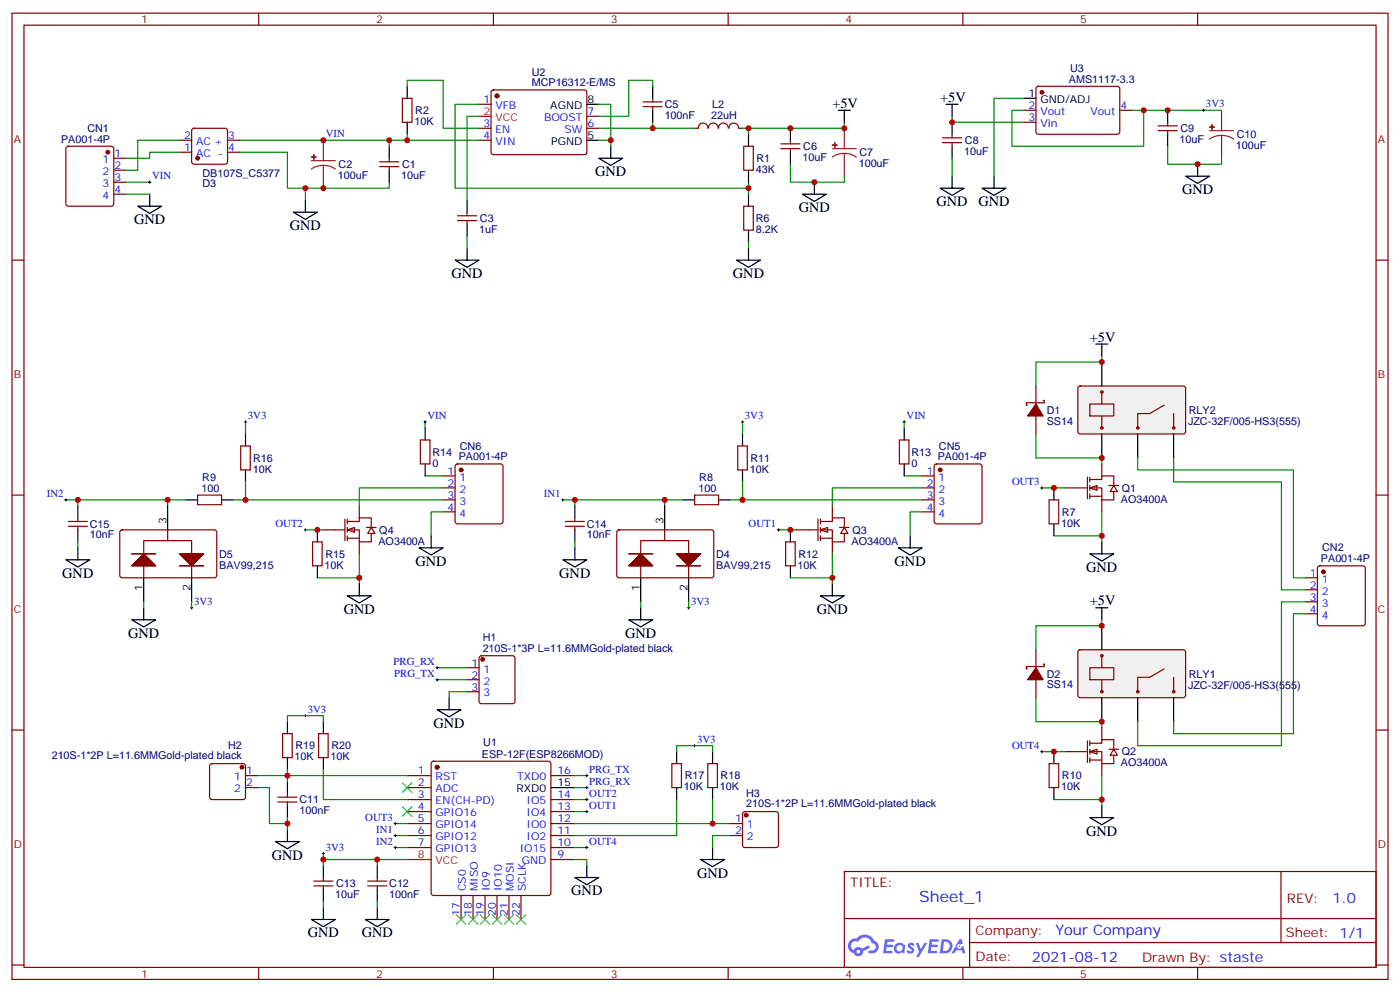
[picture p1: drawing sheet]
<svg xmlns="http://www.w3.org/2000/svg" width="412mm" height="292mm" viewBox="0 0 412 292" stroke-linecap="round" stroke-linejoin="round" font-family="sans-serif">
<g fill="none" stroke="#870000" stroke-width=".35">
<path d="M3.5 3.9h405.4v284.3h-405.4zM7.1 7.4h398.2v277.3h-398.2zM76.2 3.9v3.5M145.3 3.9v3.5M214.5 3.9v3.5M283.6 3.9v3.5M352.8 3.9v3.5M3.5 76.6h3.6M405.3 76.6h3.6M3.5 145.7h3.6M405.3 145.7h3.6M3.5 214.8h3.6"/>
<path d="M405.3 214.8h3.6M248.7 256.5h156.6v28.2h-156.6zM377.3 256.5v20.9M248.7 270.3h156.5M285.6 277.4h119.6M285.6 270.3v14.1M3.5 284h3.6M76.2 284.7v3.5M145.3 284.7v3.5M214.5 284.7v3.5M283.6 284.7v3.5M352.8 284.7v3.5"/>
<path d="M405.3 284h3.6"/>
</g>
<g fill="#5487ff">
<path d="M267.7 277.6a1.22 1.22 0 0 1 1.7 .3l-.4 .6a.47 .47 0 0 0-.3-.4 .47 .47 0 0 0-.5 .2l.1 .2a1.14 1.14 0 0 1 .8 1.8 1.14 1.14 0 0 1-1.9-.1l-.2-.1 .5-.6 .7 .4a.29 .29 0 0 0 .3-.2 .29 .29 0 0 0-.2-.3 1.04 1.04 0 0 1-.6-1.8z"/>
<path d="M260.7 276.4h2.4l.3 .2-.2 .5h-1.8l-.1 .9h1.5l.3 .4-.3 .3h-1.6l-.2 1.1 1.7 .1 .2 .3-.2 .3-2.6 .1z"/>
<path d="M273.8 276.4h2.4l.3 .2-.1 .5h-1.8l-.2 .9h1.6l.3 .4-.4 .3h-1.6l-.1 1.1 1.7 .1 .2 .3-.2 .3h-2.6z"/>
<path d="M282.6 276.4h.7l.3 1.3-.6 .3a.69 .69 0 0 0-1 .2 .69 .69 0 0 0 .4 1 .69 .69 0 0 0 .9-.6l.5-.3 .6 2.2h-.8l-.2-.8h-1.8l-.5 .8h-.8z"/>
<path d="M269.8 277.5h.8l.6 1.8 1.1-1.8h.9l-2.6 4.2h-.8l.9-1.6z"/>
<path d="M277.4 276.4l-.6 4.2h1.3a2.11 2.11 0 0 0 2.5-2.2 2.11 2.11 0 0 0-2.5-2zM278.1 277.1a1.39 1.39 0 0 1 1.7 1.5 1.39 1.39 0 0 1-1.8 1.2h-.3z"/>
<path d="M263.7 278a1.54 1.54 0 0 0-.1 2.2 1.54 1.54 0 0 0 2.2 .1l.6 .3 .3-2.3-.2-.3h-.4a1.49 1.49 0 0 0-2.4 0zM264 279a.94 .94 0 0 1 1.8 0 .94 .94 0 0 1-1.8 0z"/>
<path d="M250.4 276.8a2.18 2.18 0 0 0 1.1 3.7 1.44 1.44 0 0 0 1.6 .9 1.44 1.44 0 0 0 1.2-1.5l2-1-.5-.7-1.9 1a1.47 1.47 0 0 0-2.4 .4 1.39 1.39 0 0 1-.7-1.9 1.39 1.39 0 0 1 2-.5 2.12 2.12 0 0 1 2.2-1.3 2.12 2.12 0 0 1 1.9 1.7 1.14 1.14 0 0 1 1.1 1.4 1.14 1.14 0 0 1-1.7 .7 .43 .43 0 0 0-.5 .4 .43 .43 0 0 0 .4 .5 1.98 1.98 0 0 0 2.5-1.3 1.98 1.98 0 0 0-1.2-2.5 3.1 3.1 0 0 0-5.3-.7l-.9 .1zM252.3 280.1a.55 .55 0 0 1 1.1 0 .55 .55 0 0 1-1.1 0z"/>
<circle cx="282.6" cy="278.5" r=".26"/>
</g>
<circle cx="128.8" cy="225.8" r=".53" fill="#870000" stroke="#870000" stroke-width=".35"/>
<g fill="none" stroke="#870000" stroke-width=".35">
<path d="M204.6 37.7h1.1M205.7 37.7a1.41 1.41 0 0 1 1.4-1.5 1.41 1.41 0 0 1 1.4 1.5M208.7 37.7a1.41 1.41 0 0 1 1.4-1.5 1.41 1.41 0 0 1 1.4 1.5M211.7 37.7a1.41 1.41 0 0 1 1.4-1.5 1.41 1.41 0 0 1 1.4 1.5M214.7 37.7a1.41 1.41 0 0 1 1.4-1.5 1.41 1.41 0 0 1 1.4 1.5M217.7 37.7h1M111.8 47.6h5.7M111.8 49h5.7M114.7 46.6v1M114.7 49v1.1M119.9 228.2h7.1M119.9 231.8h7.1"/>
<path d="M119.9 235.3h7.1M119.9 238.8h7.1M127.2 224.2l.5-.2h33.9l.5 .2 .2 .5v38.1l-.3 .5-.4 .2h-33.9l-.5-.2-.2-.5v-38.1zM162.3 228.2h7M162.3 235.3h7M162.3 238.8h7M119.9 242.4h7.1M119.9 245.9h7.1M119.9 249.4h7.1M162.3 242.4h7M162.3 245.9h7M162.3 249.4h7"/>
<path d="M162.3 252.9h7M135.8 263.5v7.1M139.3 263.5v7.1M142.9 263.5v7.1M146.4 263.5v7.1M149.9 263.5v7.1M153.5 263.5v7.1"/>
</g>
<path d="M119.9 252.9h7.1" fill="none" stroke="#f00" stroke-width=".35"/>
<path d="M114.7 43v3.6M114.7 50.1v3.5M176.4 46.6h7l-3.5 2.1zM179.9 43v3.6M162.3 231.8h7" fill="none" stroke="#000" stroke-width=".35"/>
<path d="M317.7 191.4l.5-.2 30.6 .1 .4 .6v13l-.7 .4h-30.6l-.4-.7v-12.7z" fill="#f0f0f0" stroke="#870000" stroke-width=".35"/>
<g fill="none" stroke="#000" stroke-width=".35">
<path d="M192.3 25.4v3.5M192.3 32.5v3.5M232.8 37.7v3.6M246.9 32.5h3.6M248.7 32.5v3.5M278.7 30.7h3.5M280.5 30.7v3.5M280.5 36v3.5M344 32.5v3.5M344 39.5v3.5M44.1 57.2v3.5M220.5 57.2v3.5"/>
<path d="M232.8 44.8v3.5M236.4 57.2h7l-3.5 2.1zM239.9 53.6v3.6M276.9 55.4h7.1l-3.5 2.1zM280.5 43v3.6M280.5 51.9v3.5M289.3 55.4h7l-3.5 2.1zM292.8 51.9v3.5M349.2 51.9h7.1l-3.5 2.1zM352.8 48.3v3.6M40.6 60.7h7l-3.5 2.1zM134.1 76.6h7l-3.5 2.1z"/>
<path d="M137.6 73v3.6M217 76.6h7l-3.5 2.1zM220.5 67.7v3.6M220.5 73v3.6M322.8 101.2h3.5M324.6 101.2v3.6M72.3 127.7v3.5M72.3 138.3v3.5M125.2 125.9v3.6M125.2 136.5v3.6M218.7 127.7v3.5M218.7 138.3v3.5"/>
<path d="M266.3 125.9v3.6M266.3 136.5v3.6M93.5 155.9v3.6M127 157.7v3.5M232.8 155.9v3.6M268.1 157.7v3.5M310.4 143.6v3.5M310.4 154.2v3.5M324.6 159.5v3.5M93.5 166.5v3.5M102.3 175.3h7.1l-3.6 2.1zM105.8 171.8v3.5"/>
<path d="M123.5 161.2h7l-3.5 2.1zM232.8 166.5v3.5M241.7 175.3h7l-3.5 2.1zM245.2 171.8v3.5M264.6 161.2h7l-3.5 2.1zM321 163h7.1l-3.5 2.1zM322.8 178.9h3.5M324.6 178.9v3.5M324.6 184.1v7.1M84.7 212.4v3.5M95.2 212.4v3.5M128.8 208.8h7l-3.5 2.2z"/>
<path d="M132.3 205.3v3.5M324.6 205.3v7.1M335.1 205.3v7.1M345.7 205.3v7.1M84.7 223v3.5M84.7 230v3.5M84.7 237.1v3.5M95.2 223v3.5M199.3 221.2v3.5M199.3 231.8v3.5M209.9 221.2v3.5M209.9 231.8v3.5"/>
<path d="M310.4 221.2v3.5M310.4 231.8v3.5M324.6 237.1v3.5M81.1 247.6h7.1l-3.5 2.2zM84.7 244.1v3.5M95.2 254.7v3.5M111.1 254.7v3.5M169.3 258.2h7.1l-3.5 2.1zM172.9 254.7v3.5M206.4 252.9h7l-3.5 2.2zM209.9 249.4v3.5M321 240.6h7.1l-3.5 2.1z"/>
<path d="M91.7 270.6h7.1l-3.6 2.1zM95.2 261.8v3.5M95.2 267.1v3.5M107.6 270.6h7.1l-3.6 2.1zM111.1 261.8v3.5M111.1 267.1v3.5"/>
</g>
<g fill="none" stroke="#870000" stroke-width=".35">
<path d="M189.4 30h5.7M189.4 31.4h5.7M192.3 28.9v1.1M192.3 31.4v1.1M280.5 39.5v1.1M341.1 37h5.7M341.1 38.5h5.7M344 36v1M344 38.5v1M19.6 43.2l.5-.2h12.7l.5 .2 .2 .5v16.3l-.2 .5-.5 .2h-12.7l-.5-.3-.2-.4v-16.3zM33.5 46.6h3.5M33.5 50.1h3.5"/>
<path d="M33.5 53.6h3.5M33.5 57.2h3.5M230 42.3h5.7M230 43.7h5.7M232.8 41.3v1M232.8 43.7v1.1M277.6 40.6h5.7M277.6 42h5.7M280.5 42v1M219.1 60.7h2.8v7h-2.8zM70.9 131.2h2.8v7.1h-2.8zM123.8 129.5h2.8v7h-2.8z"/>
<path d="M134.3 136.7l.5-.2h12.7l.5 .2 .2 .5v16.3l-.3 .5-.4 .2h-12.7l-.5-.3-.2-.4v-16.3zM217.3 131.2h2.8v7.1h-2.8zM264.9 129.5h2.9v7h-2.9zM275.4 136.7l.5-.2h12.7l.5 .2 .2 .5v16.3l-.3 .5-.4 .2h-12.7l-.5-.3-.2-.4v-16.3zM92.1 159.5h2.8v7h-2.8zM130.5 140.1h3.6M130.5 143.6h3.6M130.5 147.1h3.6M130.5 150.6h3.6M231.4 159.5h2.8v7h-2.8zM271.6 140.1h3.6M271.6 143.6h3.6"/>
<path d="M271.6 147.1h3.6M271.6 150.6h3.6M309 147.1h2.9v7.1h-2.9zM321 196.5h7.1v3.5h-7.1zM324.6 193v3.5M342.9 196.8l-4.2 2.5h-3.6v4.3M345.7 199.3v4.3M83.3 215.9h2.8v7.1h-2.8zM93.8 215.9h2.9v7.1h-2.9zM324.6 200v3.6M81.8 236h5.7M81.8 234.6h5.7"/>
<path d="M84.7 233.5v1.1M84.7 236v1.1M197.9 224.7h2.8v7.1h-2.8zM208.5 224.7h2.8v7.1h-2.8zM309 224.7h2.9v7.1h-2.9zM92.4 259.3h5.7M95.2 258.2v1.1M108.3 259.3h5.6M111.1 258.2v1.1M92.4 260.7h5.7M95.2 260.7v1.1M108.3 260.7h5.6"/>
<path d="M111.1 260.7v1.1"/>
<circle cx="324.6" cy="193" r=".35"/>
<circle cx="324.6" cy="203.6" r=".35"/>
<circle cx="335.1" cy="203.6" r=".35"/>
<circle cx="345.7" cy="203.6" r=".35"/>
</g>
<g fill="none" stroke="#8c2424" stroke-width=".35">
<path d="M248.7 37.7v6M356.3 38.5h7.1M359.8 39.9l1.9 .2 1.7 .8M359.8 39.9l-1.8 .2-1.7 .8M359.8 32.5v6M359.8 39.9v6.7M91.7 47.3h7.1M95.2 48.7l1.9 .2 1.7 .8M95.2 48.7l-1.8 .2-1.7 .8M95.2 41.3v6M95.2 48.7v6.7M245.2 43.7h7"/>
<path d="M248.7 45.2l1.9 .2 1.6 .8M248.7 45.2l-1.8 .2-1.7 .8M248.7 45.2v6.7"/>
</g>
<g fill="#8c2424" stroke="#8c2424" stroke-width=".35">
<path d="M91.7 46.2h1.4z"/>
<path d="M92.4 45.5l.1 1.4z"/>
<path d="M245.2 42.7h1.4z"/>
<path d="M245.9 42v1.4z"/>
<path d="M356.3 37.4h1.4z"/>
<path d="M357 36.7v1.4z"/>
</g>
<g fill="none" stroke="#008700" stroke-width=".35">
<path d="M192.3 36v1.7h-15.9M192.3 37.7h12.3M218.7 37.7h1.8v1.8M248.7 36v1.7h-28.2M280.5 34.2v1.8h21.1M333.4 32.5h26.4M37 53.6h7.1M37 57.2h7.1M70.6 44.8h14.1v10.6h5.3M70.6 41.3h44.1v1.7M114.7 53.6v1.8h-24.7v3.5M220.5 53.6v3.6"/>
<path d="M232.8 48.3v5.3h15.9v-1.7M280.5 46.6v5.3M344 43v5.3h15.8v-1.7M220.5 71.3v1.7M324.6 104.8v1.7h-19.4v7.1M72.3 124.2v3.5M125.2 124.2v1.7M218.7 124.2v3.5M266.3 124.2v1.7M305.2 127.7v7.1h19.4v1.7M90 155.9h5.2M125.2 140.1h5.3"/>
<path d="M130.5 150.6h-3.5v7.1M130.5 143.6h-24.7v5.3M229.3 155.9h5.3M266.3 140.1h5.3M271.6 150.6h-3.5v7.1M306.9 143.6h7.1M310.4 157.7h14.2M324.6 150.6v8.9M93.5 170h12.3M105.8 163v8.8M232.8 170h12.4M128.8 196.5h8.8"/>
<path d="M324.6 182.4v1.7h-19.4v7.1M84.7 212.4v-1.8h10.5v1.8M128.8 200h8.8M137.6 203.6h-5.3v1.7M305.2 205.3v7.1h19.4v1.7M75.8 231.8h3.6v10.6h5.3M75.8 228.2h44.1M84.7 226.5v3.5M95.2 226.5v8.8h24.7M169.3 231.8h3.6M169.3 235.3h3.6M169.3 228.2h3.6"/>
<path d="M169.3 238.8h3.6M199.3 235.3v10.6h-30M199.3 221.2v-1.8h10.6v1.8M209.9 235.3v7.1h-40.6M306.9 221.2h7.1M310.4 235.3h14.2M324.6 228.2v8.9M84.7 240.6v3.5M95.2 251.2v3.5M95.2 252.9h24.7M111.1 252.9v1.8M116.4 242.4h3.5"/>
<path d="M116.4 245.9h3.5M116.4 249.4h3.5M169.3 252.9h3.6v1.8M169.3 249.4h3.6M209.9 242.4h5.3M215.2 245.9h-5.3v3.5M95.2 265.3v1.8M111.1 265.3v1.8"/>
</g>
<g fill="none" stroke="#000" stroke-width=".29">
<path d="M354.2 32.5h.7M354.5 32.1v.7M43.7 53.6h.7M44.1 53.3v.7M94.9 41.3h.7M95.2 40.9v.7M72 124.2h.7M72.3 123.8v.7M124.9 124.2h.7M125.2 123.8v.7M218.4 124.2h.7M218.7 123.8v.7"/>
<path d="M266 124.2h.7M266.3 123.8v.7M89.6 155.9h.7M90 155.6v.7M165.5 147.1h.7M165.8 146.8v.7M229 155.9h.7M229.3 155.6v.7M306.6 143.6h.7M306.9 143.2v.7M128.4 196.5h.7M128.8 196.1v.7"/>
<path d="M128.8 199.7v.7M89.6 210.6h.7M90 210.3v.7M128.4 200h.7M204.3 219.4h.7M204.6 219.1v.7M172.5 228.2h.7M172.5 231.8h.7M172.5 238.8h.7M172.5 235.3h.7M172.9 227.9v.7M172.9 231.4v.7"/>
<path d="M172.9 234.9v.8M172.9 238.5v.7M306.6 221.2h.7M306.9 220.8v.7M94.9 251.2h.7M95.2 250.8v.7M116.1 245.9h.7M116.1 249.4h.7M116.1 242.4h.7M116.4 242v.7M116.4 245.5v.7M116.4 249.1v.7"/>
<path d="M172.5 249.4h.7M172.9 249.1v.7"/>
</g>
<g fill="#870000" stroke="#870000" stroke-width=".35">
<circle cx="276.9" cy="138.3" r=".53"/>
<circle cx="135.8" cy="138.3" r=".53"/>
<circle cx="31.7" cy="44.8" r=".53"/>
</g>
<g fill="none" stroke="#3c3" stroke-width=".35">
<path d="M118.5 230.4l2.9 2.8M118.5 237.4l2.9 2.8M121.4 230.4l-2.9 2.8M121.4 237.4l-2.9 2.8M134.4 269.2l2.8 2.8M137.2 269.2l-2.8 2.8M137.9 269.2l2.9 2.8M140.8 269.2l-2.9 2.8M141.5 269.2l2.8 2.8M144.3 269.2l-2.8 2.8M145 269.2l2.8 2.8M147.8 269.2l-2.8 2.8"/>
<path d="M148.5 269.2l2.8 2.8M151.3 269.2l-2.8 2.8M152 269.2l2.9 2.8M154.9 269.2l-2.9 2.8"/>
</g>
<path d="M317.7 113.8l.5-.2h30.6l.4 .7v13l-.7 .4-30.6-.1-.4-.6v-12.7z" fill="#f0f0f0" stroke="#870000" stroke-width=".35"/>
<g fill="none" stroke="#000" stroke-width=".35">
<path d="M119.9 25.4v3.5M119.9 36v3.5M172.9 30.7h3.5M220.5 39.5v3.5M301.6 28.9h3.6M90 58.9v3.5M137.6 58.9v3.5M172.9 41.3h3.5M220.5 50.1v3.5M86.4 62.4h7.1l-3.5 2.2zM137.6 66v3.5M324.6 106.5v7.1"/>
<path d="M324.6 127.7v7.1M335.1 127.7v7.1M345.7 127.7v7.1M22.9 148.9v3.5M22.9 155.9v3.6M54.7 147.1h3.5M65.3 147.1h3.5M169.3 148.9v3.5M169.3 155.9v3.6M201.1 147.1h3.5M211.7 147.1h3.5M19.4 164.7h7.1l-3.6 2.2z"/>
<path d="M22.9 161.2v3.5M42.3 178.9v3.5M165.8 164.7h7.1l-3.6 2.2zM169.3 161.2v3.5M188.7 178.9v3.5M38.8 182.4h7.1l-3.6 2.1zM185.2 182.4h7.1l-3.6 2.1z"/>
</g>
<g fill="none" stroke="#870000" stroke-width=".35">
<path d="M118.5 28.9h2.9v7.1h-2.9zM141.1 30.7h3.5M141.1 37.7h3.5M144.9 26.7l.4-.2h27.1l.5 .7-.1 17.9-.6 .4-27.1-.1-.5-.6v-17.6zM172.9 37.7h3.5M172.9 34.2h3.5M301.6 32.5h3.6M301.6 36h3.6M305.4 25.6l.5-.2 23.5 .1 .4 .6v13l-.7 .4-23.5-.1-.4-.6v-12.7zM329.8 32.5h3.6M141.1 41.3h3.5M219.1 43h2.8v7.1h-2.8z"/>
<path d="M134.8 63.5h5.6M134.8 64.9h5.6M137.6 62.4v1.1M137.6 64.9v1.1M321 118.9h7.1v3.5h-7.1zM324.6 115.4v3.5M342.9 119.2l-4.2 2.5h-3.6v4.2M324.6 122.4v3.5M345.7 121.7v4.2M20.1 153.5h5.7M20.1 154.9h5.7M22.9 152.4v1.1"/>
<path d="M22.9 154.9v1M58.2 145.7h7.1v2.8h-7.1zM166.5 153.5h5.7M166.5 154.9h5.7M169.3 152.4v1.1M169.3 154.9v1M204.6 145.7h7.1v2.8h-7.1zM384.5 170h3.6M384.5 173.6h3.6M384.5 177.1h3.6M388.3 166.7l.5-.2h12.7l.5 .2 .2 .5v16.2l-.3 .5-.4 .2h-12.7l-.5-.2-.2-.5v-16.2zM137.6 196.5h3.5"/>
<path d="M141.3 193.2l.5-.2h9.2l.5 .2 .2 .5v12.7l-.2 .5-.5 .2h-9.2l-.5-.3-.2-.4v-12.7zM384.5 180.6h3.6M137.6 200h3.5M137.6 203.6h3.5M62 224.9l.4-.2h9.2l.5 .2 .2 .5v9.2l-.2 .5-.5 .2h-9.2l-.5-.2-.2-.5v-9.2zM72.3 228.2h3.5M72.3 231.8h3.5M219 239l.4-.2h9.2l.5 .2 .2 .5v9.2l-.2 .5-.5 .2h-9.2l-.5-.2-.2-.5v-9.2zM215.2 242.4h3.5M215.2 245.9h3.5"/>
<circle cx="324.6" cy="115.4" r=".35"/>
<circle cx="324.6" cy="125.9" r=".35"/>
<circle cx="335.1" cy="125.9" r=".35"/>
<circle cx="345.7" cy="125.9" r=".35"/>
</g>
<g fill="#870000" stroke="#870000" stroke-width=".35">
<circle cx="389.8" cy="168.3" r=".53"/>
<circle cx="142.2" cy="194" r=".53"/>
<circle cx="71.3" cy="225.8" r=".53"/>
<circle cx="219.8" cy="239.9" r=".53"/>
<circle cx="146.4" cy="28.2" r=".53"/>
<circle cx="306.9" cy="27.2" r=".53"/>
</g>
<g fill="none" stroke="#008700" stroke-width=".35">
<path d="M119.9 25.4v-1.8h10.6v14.1h10.6M119.9 39.5v1.8M141.1 30.7h-7v24.7h86.4M141.1 34.2h-3.5v24.7M176.4 30.7h3.5v10.6M192.3 25.4v-1.8h-7.1v10.6h-8.8M301.6 32.5h-3.5v10.5h38.8v-10.5M301.6 28.9h-8.8v23M52.9 41.3h-12.3v8.8h-3.6M114.7 41.3h26.4M176.4 41.3h3.5v1.7M137.6 69.5v3.5"/>
<path d="M335.1 134.8v3.5h45.9v31.7h3.5M345.7 134.8v7h31.8v31.8h7M19.4 147.1h30M22.9 147.1v1.8M22.9 159.5v1.7M54.7 147.1h-5.3v1.8M68.8 147.1h61.7M72.3 141.8v5.3M165.8 147.1h30M169.3 147.1v1.8M169.3 159.5v1.7M201.1 147.1h-5.3v1.8"/>
<path d="M215.2 147.1h56.4M218.7 141.8v5.3M384.5 177.1h-7v42.3h-42.4v-7M384.5 180.6h-3.5v35.3h-35.3v-3.5"/>
</g>
<path d="M19 147.1h.8M19.4 146.8v.7M56.1 178.9h.7M56.4 178.5v.7M202.5 178.9h.7M202.8 178.5v.7" fill="none" stroke="#000" stroke-width=".29"/>
<path d="M141.1 34.2h3.5" fill="none" stroke="#f00" stroke-width=".35"/>
<g fill="#fff" stroke="#870000" stroke-width=".35">
<path d="M321 143.6l2.1-.7v1.4z"/>
<path d="M328.1 142.9l1 1.7h-2.1z"/>
</g>
<path d="M324.6 136.5v3.6M314 143.6h6.3M320.3 140.4v6.4M321 141.1h3.6v-1h3.5v2.8M321 143.6h3.6v3.5h3.5v-2.5M321 146h3.6M321 140.4v1.4M321 142.9v1.4M321 145.3v1.5M324.6 147.1v3.5M326.7 142.9h2.8" fill="none" stroke="#870000" stroke-width=".35"/>
<g fill="#fff" stroke="#870000" stroke-width=".35">
<path d="M321 221.2l2.1-.7v1.4z"/>
<path d="M328.1 220.5l1 1.7h-2.1z"/>
</g>
<path d="M320.3 218v6.4M321 218.7h3.6v-1h3.5v2.8M321 218v1.4M324.6 214.1v3.6M314 221.2h6.3M321 221.2h3.6v3.5h3.5v-2.5M321 223.7h3.6M321 220.5v1.4M321 223v1.4M324.6 224.7v3.5M326.7 220.5h2.8" fill="none" stroke="#870000" stroke-width=".35"/>
<g fill="#fff" stroke="#870000" stroke-width=".35">
<path d="M241.7 155.9l2.1-.7v1.4z"/>
<path d="M248.7 155.2l1.1 1.8h-2.2z"/>
</g>
<path d="M234.6 155.9h6.3M240.9 152.8v6.3M241.7 153.5h3.5v-1.1h3.5v2.8M241.7 155.9h3.5v3.6h3.5v-2.5M241.7 158.4h3.5M241.7 152.8v1.4M241.7 155.2v1.4M241.7 157.7v1.4M245.2 148.9v3.5M245.2 159.5v3.5M247.3 155.2h2.8" fill="none" stroke="#870000" stroke-width=".35"/>
<path d="M271.6 143.6h-26.4v5.3M245.2 163v8.8" fill="none" stroke="#008700" stroke-width=".35"/>
<g fill="#fff" stroke="#870000" stroke-width=".35">
<path d="M102.3 155.9l2.1-.7v1.4z"/>
<path d="M109.4 155.2l1 1.8h-2.1z"/>
</g>
<g fill="none" stroke="#870000" stroke-width=".35">
<path d="M56.7 38l.4-.3h9.2l.5 .3 .2 .5v9.1l-.2 .5-.5 .2h-9.2l-.4-.2-.3-.5v-9.1zM52.9 44.8h3.5M52.9 41.3h3.5M67 44.8h3.6M67 41.3h3.6M305.2 113.6v5.3M307.3 117.8h.3v.7h-5.3v.7h.4M305.2 122.4v5.3M95.2 155.9h6.4M101.6 152.8v6.3M102.3 153.5h3.5v-1.1h3.6v2.8M102.3 155.9h3.5v3.6h3.6v-2.5"/>
<path d="M102.3 158.4h3.5M102.3 152.8v1.4M102.3 155.2v1.4M102.3 157.7v1.4M105.8 148.9v3.5M105.8 159.5v3.5M107.9 155.2h2.9M305.2 191.2v5.3M307.3 195.4h.3v.7h-5.3v.7h.4M305.2 200v5.3"/>
</g>
<g fill="#870000" stroke="#870000" stroke-width=".35">
<path d="M305.2 118.9l2.1 3.5h-4.6z"/>
<path d="M305.2 196.5l2.1 3.5h-4.6z"/>
<circle cx="58.2" cy="46.6" r=".53"/>
</g>
<path d="M52.9 44.8h-8.8v1.8h-7.1" fill="none" stroke="#008700" stroke-width=".35"/>
<path d="M181.9 156.1l.5-.2 27.4 .1 .5 .6-.1 13-.7 .4h-27.4l-.4-.7v-12.7z" fill="#fff" stroke="#870000" stroke-width=".35"/>
<path d="M195.8 148.9v7M188.7 170v7.1M202.8 170v7.1" fill="none" stroke="#000" stroke-width=".35"/>
<path d="M199.3 163h7.1l-3.6 3.5z" fill="#f0f0f0" stroke="#870000" stroke-width=".35"/>
<path d="M199.3 166.5h7.1" fill="none" stroke="#870000" stroke-width=".35"/>
<path d="M185.2 166.5l3.5-3.5 3.6 3.5z" fill="#f0f0f0" stroke="#870000" stroke-width=".35"/>
<path d="M195.8 155.9v3.2M185.2 163h7.1M188.7 170v-10.9h14.1v10.9M199.3 166.5h7.1" fill="none" stroke="#870000" stroke-width=".35"/>
<g fill="#870000" stroke="#870000" stroke-width=".35">
<path d="M185.2 166.5l3.5-3.5 3.6 3.5z"/>
<path d="M199.3 163h7.1l-3.6 3.5z"/>
</g>
<path d="M188.7 177.1v1.8M202.8 177.1v1.8" fill="none" stroke="#008700" stroke-width=".35"/>
<path d="M35.5 156.1l.5-.2 27.4 .1 .5 .6-.1 13-.7 .4h-27.4l-.4-.7v-12.7z" fill="#fff" stroke="#870000" stroke-width=".35"/>
<path d="M49.4 148.9v7M42.3 170v7.1M56.4 170v7.1" fill="none" stroke="#000" stroke-width=".35"/>
<path d="M52.9 163h7.1l-3.6 3.5z" fill="#f0f0f0" stroke="#870000" stroke-width=".35"/>
<path d="M52.9 166.5h7.1" fill="none" stroke="#870000" stroke-width=".35"/>
<path d="M38.8 166.5l3.5-3.5 3.6 3.5z" fill="#f0f0f0" stroke="#870000" stroke-width=".35"/>
<path d="M49.4 155.9v3.2M38.8 163h7.1M42.3 170v-10.9h14.1v10.9M52.9 166.5h7.1" fill="none" stroke="#870000" stroke-width=".35"/>
<g fill="#870000" stroke="#870000" stroke-width=".35">
<path d="M38.8 166.5l3.5-3.5 3.6 3.5z"/>
<path d="M52.9 163h7.1l-3.6 3.5z"/>
</g>
<path d="M42.3 177.1v1.8M56.4 177.1v1.8" fill="none" stroke="#008700" stroke-width=".35"/>
<g fill="#c00">
<circle cx="90" cy="55.4" r=".88"/>
<circle cx="95.3" cy="55.4" r=".88"/>
<circle cx="95.3" cy="41.3" r=".88"/>
<circle cx="239.9" cy="53.6" r=".88"/>
<circle cx="220.5" cy="37.7" r=".88"/>
<circle cx="232.8" cy="37.7" r=".88"/>
<circle cx="248.7" cy="37.7" r=".88"/>
<circle cx="352.8" cy="48.3" r=".88"/>
<circle cx="344" cy="32.5" r=".88"/>
<circle cx="280.5" cy="36" r=".88"/>
<circle cx="324.6" cy="235.3" r=".88"/>
<circle cx="232.8" cy="155.9" r=".88"/>
<circle cx="105.8" cy="170" r=".88"/>
<circle cx="84.7" cy="242.4" r=".88"/>
<circle cx="84.7" cy="228.2" r=".88"/>
<circle cx="95.3" cy="252.9" r=".88"/>
<circle cx="324.6" cy="212.4" r=".88"/>
<circle cx="324.6" cy="184.1" r=".88"/>
<circle cx="324.6" cy="106.5" r=".88"/>
<circle cx="324.6" cy="134.8" r=".88"/>
<circle cx="324.6" cy="157.7" r=".88"/>
<circle cx="72.3" cy="147.1" r=".88"/>
<circle cx="218.7" cy="147.1" r=".88"/>
<circle cx="169.3" cy="147.1" r=".88"/>
<circle cx="22.9" cy="147.1" r=".88"/>
<circle cx="209.9" cy="242.4" r=".88"/>
<circle cx="111.1" cy="252.9" r=".88"/>
<circle cx="179.9" cy="41.3" r=".88"/>
<circle cx="114.7" cy="41.3" r=".88"/>
<circle cx="220.5" cy="55.4" r=".88"/>
<circle cx="192.3" cy="37.7" r=".88"/>
<circle cx="119.9" cy="41.3" r=".88"/>
<circle cx="336.9" cy="32.5" r=".88"/>
<circle cx="310.4" cy="143.6" r=".88"/>
<circle cx="310.4" cy="221.2" r=".88"/>
<circle cx="245.2" cy="170" r=".88"/>
<circle cx="93.5" cy="155.9" r=".88"/>
<circle cx="195.8" cy="147.1" r=".88"/>
<circle cx="49.4" cy="147.1" r=".88"/>
</g>
<text font-size="4.6" fill="#00f" x="270.8" y="265.5">Sheet_1</text>
<g font-size="4.2">
<text x="276.9" y="30">+5V</text>
<text x="245.2" y="31.8">+5V</text>
<text x="175.3" y="51.9">GND</text>
<text x="348.2" y="57.2">GND</text>
<text x="39.5" y="66">GND</text>
<text x="235.3" y="62.4">GND</text>
<text x="275.9" y="60.7">GND</text>
<text x="288.2" y="60.7">GND</text>
<text x="85.4" y="67.7">GND</text>
<text x="133" y="81.8">GND</text>
<text x="215.9" y="81.8">GND</text>
<text x="321" y="100.5">+5V</text>
<text x="122.4" y="166.5">GND</text>
<text x="263.5" y="166.5">GND</text>
<text x="18.3" y="170">GND</text>
<text x="164.7" y="170">GND</text>
<text x="320" y="168.3">GND</text>
<text x="321" y="178.2">+5V</text>
<text x="101.2" y="180.6">GND</text>
<text x="240.6" y="180.6">GND</text>
<text x="37.7" y="187.7">GND</text>
<text x="184.1" y="187.7">GND</text>
<text x="127.7" y="214.1">GND</text>
<text x="320" y="245.9">GND</text>
<text x="80.1" y="252.9">GND</text>
<text x="168.3" y="263.5">GND</text>
<text x="205.3" y="258.2">GND</text>
<text x="90.7" y="275.9">GND</text>
<text x="106.5" y="275.9">GND</text>
</g>
<g font-size="4.2" fill="#00f">
<text x="392.5" y="265.7">1.0</text>
<text x="310.9" y="275.3">Your Company</text>
<text x="304" y="283.1">2021-08-12</text>
</g>
<g font-size="3.9" fill="#800">
<text x="250.5" y="261.1">TITLE:</text>
<text x="379.1" y="265.7">REV:</text>
<text x="287.4" y="275.3">Company:</text>
<text x="378.7" y="275.9">Sheet: 1/1</text>
<text x="287.4" y="282.9">Date:</text>
<text x="336.4" y="283">Drawn By: staste</text>
</g>
<g font-size="3.2" fill="#800">
<text x="41.6" y="6.9">1</text>
<text x="110.8" y="6.9">2</text>
<text x="179.9" y="6.9">3</text>
<text x="249.1" y="6.9">4</text>
<text x="318.2" y="6.9">5</text>
<text x="4.1" y="42">A</text>
<text x="405.9" y="42">A</text>
<text x="4.1" y="111.1">B</text>
<text x="405.9" y="111.1">B</text>
<text x="4.1" y="180.3">C</text>
<text x="405.9" y="180.3">C</text>
<text x="4.1" y="249.4">D</text>
<text x="405.9" y="249.4">D</text>
<text x="41.6" y="287.7">1</text>
<text x="110.8" y="287.7">2</text>
<text x="179.9" y="287.7">3</text>
<text x="249.1" y="287.7">4</text>
<text x="318.2" y="287.7">5</text>
</g>
<g font-size="3.2" fill="#000080">
<text x="156.6" y="22.2">U2</text>
<text x="315.2" y="21.2">U3</text>
<text x="156.6" y="25.4">MCP16312-E/MS</text>
<text x="314.9" y="24.3">AMS1117-3.3</text>
<text x="122.3" y="33.6">R2</text>
<text x="195.8" y="35">100nF</text>
<text x="195.8" y="31.8">C5</text>
<text x="209.5" y="35.2">22uH</text>
<text x="209.8" y="31.9">L2</text>
<text x="18" y="42">PA001-4P</text>
<text x="25.8" y="38.8">CN1</text>
<text x="122.1" y="36.8">10K</text>
<text x="347.7" y="38.9">C9</text>
<text x="364.3" y="40.6">C10</text>
<text x="222.9" y="47.7">R1</text>
<text x="236.4" y="47.4">10uF</text>
<text x="236.6" y="44.2">C6</text>
<text x="253.2" y="45.9">C7</text>
<text x="284" y="45.6">10uF</text>
<text x="284.2" y="42.4">C8</text>
<text x="347.5" y="42.1">10uF</text>
<text x="364.1" y="43.9">100uF</text>
<text x="59.6" y="52">DB107S_C5377</text>
<text x="99.5" y="52.7">100uF</text>
<text x="99.7" y="49.5">C2</text>
<text x="118.2" y="52.7">10uF</text>
<text x="118.4" y="49.5">C1</text>
<text x="222.6" y="50.9">43K</text>
<text x="252.9" y="49.2">100uF</text>
<text x="59.6" y="55.1">D3</text>
<text x="141.4" y="65.3">C3</text>
<text x="222.6" y="65.3">R6</text>
<text x="141.1" y="68.6">1uF</text>
<text x="222.6" y="68.5">8.2K</text>
<text x="308.3" y="125">SS14</text>
<text x="308.3" y="121.8">D1</text>
<text x="350" y="125">JZC-32F/005-HS3(555)</text>
<text x="350.2" y="121.8">RLY2</text>
<text x="74.6" y="135.9">R16</text>
<text x="127.4" y="137.3">0</text>
<text x="127.4" y="134.2">R14</text>
<text x="135.1" y="135.5">PA001-4P</text>
<text x="135.5" y="132.3">CN6</text>
<text x="221.1" y="135.9">R11</text>
<text x="268.5" y="137.3">0</text>
<text x="268.5" y="134.2">R13</text>
<text x="276.2" y="135.5">PA001-4P</text>
<text x="276.6" y="132.3">CN5</text>
<text x="59.6" y="141.4">R9</text>
<text x="74.4" y="139.1">10K</text>
<text x="206" y="141.4">R8</text>
<text x="220.8" y="139.1">10K</text>
<text x="59.3" y="144.6">100</text>
<text x="205.7" y="144.6">100</text>
<text x="330.2" y="147.9">AO3400A</text>
<text x="330.5" y="144.7">Q1</text>
<text x="26.5" y="155.3">C15</text>
<text x="172.9" y="155.3">C14</text>
<text x="312.6" y="155">10K</text>
<text x="312.8" y="151.8">R7</text>
<text x="26.5" y="158.5">10nF</text>
<text x="111.5" y="160.3">AO3400A</text>
<text x="111.7" y="157.1">Q4</text>
<text x="172.9" y="158.5">10nF</text>
<text x="250.8" y="160.3">AO3400A</text>
<text x="251.1" y="157.1">Q3</text>
<text x="64.6" y="167.3">BAV99,215</text>
<text x="64.6" y="164.1">D5</text>
<text x="95.6" y="167.3">10K</text>
<text x="95.9" y="164.1">R15</text>
<text x="211" y="167.3">BAV99,215</text>
<text x="211" y="164.1">D4</text>
<text x="234.9" y="167.3">10K</text>
<text x="235.2" y="164.1">R12</text>
<text x="389.1" y="165.5">PA001-4P</text>
<text x="389.5" y="162.3">CN2</text>
<text x="142.2" y="191.7">210S-1*3P L=11.6MMGold-plated black</text>
<text x="142.2" y="188.6">H1</text>
<text x="308.3" y="202.6">SS14</text>
<text x="308.3" y="199.4">D2</text>
<text x="350" y="202.6">JZC-32F/005-HS3(555)</text>
<text x="350.2" y="199.4">RLY1</text>
<text x="67.2" y="220.3">H2</text>
<text x="87" y="220.6">R19</text>
<text x="97.6" y="220.6">R20</text>
<text x="142.4" y="219.7">U1</text>
<text x="15.2" y="223.5">210S-1*2P L=11.6MMGold-plated black</text>
<text x="86.8" y="223.8">10K</text>
<text x="97.4" y="223.8">10K</text>
<text x="142" y="223">ESP-12F(ESP8266MOD)</text>
<text x="330.2" y="225.6">AO3400A</text>
<text x="330.5" y="222.3">Q2</text>
<text x="201.4" y="232.6">10K</text>
<text x="201.7" y="229.4">R17</text>
<text x="212" y="232.6">10K</text>
<text x="212.3" y="229.4">R18</text>
<text x="312.6" y="232.6">10K</text>
<text x="312.8" y="229.4">R10</text>
<text x="88.2" y="239.6">100nF</text>
<text x="88.2" y="236.4">C11</text>
<text x="219.8" y="237.6">210S-1*2P L=11.6MMGold-plated black</text>
<text x="219.8" y="234.4">H3</text>
<text x="99" y="261.1">C13</text>
<text x="114.7" y="261.1">C12</text>
<text x="98.8" y="264.4">10uF</text>
<text x="114.7" y="264.3">100nF</text>
</g>
<g font-size="3.2">
<text x="303" y="28.6">1</text>
<text x="162.1" y="32.1">AGND</text>
<text x="173" y="30.3">8</text>
<text x="306.5" y="30.3">GND/ADJ</text>
<text x="173" y="40.9">5</text>
<text x="162.4" y="42.7">PGND</text>
<text x="49" y="154.2" transform="rotate(-90 49 154.2)">3</text>
<text x="195.4" y="154.2" transform="rotate(-90 195.4 154.2)">3</text>
<text x="42" y="173.8" transform="rotate(-90 42 173.8)">1</text>
<text x="56.1" y="173.8" transform="rotate(-90 56.1 173.8)">2</text>
<text x="188.4" y="173.8" transform="rotate(-90 188.4 173.8)">1</text>
<text x="202.5" y="173.8" transform="rotate(-90 202.5 173.8)">2</text>
<text x="152.1" y="233.2">RXD0</text>
<text x="164.2" y="231.4">15</text>
</g>
<g font-size="3.2" fill="#00f">
<text x="142.4" y="30.3">1</text>
<text x="145.9" y="32.1">VFB</text>
<text x="160.3" y="35.6">BOOST</text>
<text x="173" y="33.9">7</text>
<text x="303" y="32.1">2</text>
<text x="303" y="35.6">3</text>
<text x="306.5" y="33.9">Vout</text>
<text x="321.2" y="33.9">Vout</text>
<text x="330" y="32.1">4</text>
<text x="355.2" y="31.6">3V3</text>
<text x="54.3" y="40.9">2</text>
<text x="67.2" y="40.9">3</text>
<text x="96" y="40.4">VIN</text>
<text x="142.4" y="37.4">3</text>
<text x="142.4" y="40.9">4</text>
<text x="145.9" y="39.2">EN</text>
<text x="166.3" y="39.2">SW</text>
<text x="173" y="37.4">6</text>
<text x="306.5" y="37.4">Vin</text>
<text x="30.2" y="48">1</text>
<text x="33.7" y="46.2">1</text>
<text x="54.3" y="44.4">1</text>
<text x="57.7" y="46.2">AC -</text>
<text x="57.7" y="42.7">AC +</text>
<text x="67.2" y="44.4">4</text>
<text x="145.9" y="42.7">VIN</text>
<text x="30.2" y="51.5">2</text>
<text x="33.7" y="49.7">2</text>
<text x="33.7" y="53.3">3</text>
<text x="44.8" y="52.7">VIN</text>
<text x="30.2" y="55">3</text>
<text x="30.2" y="58.6">4</text>
<text x="33.7" y="56.8">4</text>
<text x="73" y="123.3">3V3</text>
<text x="125.9" y="123.3">VIN</text>
<text x="219.4" y="123.3">3V3</text>
<text x="267.1" y="123.3">VIN</text>
<text x="131.9" y="139.7">1</text>
<text x="131.9" y="143.2">2</text>
<text x="135.4" y="141.5">1</text>
<text x="273" y="139.7">1</text>
<text x="273" y="143.2">2</text>
<text x="276.5" y="141.5">1</text>
<text x="298.1" y="142.7">OUT3</text>
<text x="13.8" y="146.2">IN2</text>
<text x="131.9" y="146.8">3</text>
<text x="135.4" y="145">2</text>
<text x="135.4" y="148.5">3</text>
<text x="160.2" y="146.2">IN1</text>
<text x="273" y="146.8">3</text>
<text x="276.5" y="145">2</text>
<text x="276.5" y="148.5">3</text>
<text x="81.2" y="155">OUT2</text>
<text x="131.9" y="150.3">4</text>
<text x="135.4" y="152">4</text>
<text x="220.5" y="155">OUT1</text>
<text x="273" y="150.3">4</text>
<text x="276.5" y="152">4</text>
<text x="385.9" y="169.7">1</text>
<text x="385.9" y="173.2">2</text>
<text x="389.4" y="171.4">1</text>
<text x="57.1" y="178">3V3</text>
<text x="203.6" y="178">3V3</text>
<text x="385.9" y="176.7">3</text>
<text x="389.4" y="175">2</text>
<text x="389.4" y="178.5">3</text>
<text x="385.9" y="180.3">4</text>
<text x="389.4" y="182">4</text>
<text x="116" y="195.6">PRG_RX</text>
<text x="138.9" y="196.1">1</text>
<text x="142.4" y="197.9">1</text>
<text x="116.1" y="199.1">PRG_TX</text>
<text x="138.9" y="199.7">2</text>
<text x="138.9" y="203.2">3</text>
<text x="142.4" y="201.4">2</text>
<text x="90.7" y="209.7">3V3</text>
<text x="142.4" y="205">3</text>
<text x="205.3" y="218.5">3V3</text>
<text x="298.1" y="220.3">OUT4</text>
<text x="72.5" y="227.9">1</text>
<text x="123" y="227.9">1</text>
<text x="164.2" y="227.9">16</text>
<text x="173.6" y="227.4">PRG_TX</text>
<text x="69" y="229.7">1</text>
<text x="69" y="233.2">2</text>
<text x="72.5" y="231.4">2</text>
<text x="123" y="231.4">2</text>
<text x="128.3" y="229.7">RST</text>
<text x="128.3" y="233.2">ADC</text>
<text x="152.4" y="229.7">TXD0</text>
<text x="173.6" y="230.9">PRG_RX</text>
<text x="123" y="234.9">3</text>
<text x="123" y="238.5">4</text>
<text x="128.3" y="236.7">EN(CH-PD)</text>
<text x="155.1" y="236.7">IO5</text>
<text x="164.2" y="238.5">13</text>
<text x="164.2" y="234.9">14</text>
<text x="173.6" y="237.9">OUT1</text>
<text x="173.6" y="234.4">OUT2</text>
<text x="107.6" y="241.5">OUT3</text>
<text x="110.8" y="245">IN1</text>
<text x="123" y="242">5</text>
<text x="123" y="245.5">6</text>
<text x="128.3" y="240.2">GPIO16</text>
<text x="128.3" y="243.8">GPIO14</text>
<text x="155.1" y="243.8">IO0</text>
<text x="155.1" y="240.2">IO4</text>
<text x="164.2" y="245.5">11</text>
<text x="164.2" y="242">12</text>
<text x="216.5" y="242">1</text>
<text x="216.5" y="245.5">2</text>
<text x="220" y="243.8">1</text>
<text x="96" y="250.3">3V3</text>
<text x="110.8" y="248.5">IN2</text>
<text x="123" y="249.1">7</text>
<text x="128.3" y="247.3">GPIO12</text>
<text x="128.3" y="250.8">GPIO13</text>
<text x="153.1" y="250.8">IO15</text>
<text x="155.1" y="247.3">IO2</text>
<text x="164.2" y="249.1">10</text>
<text x="173.6" y="248.5">OUT4</text>
<text x="220" y="247.3">2</text>
<text x="153.7" y="254.4">GND</text>
<text x="164.2" y="252.6">9</text>
<text x="137.2" y="262.2" transform="rotate(-90 137.2 262.2)">CS0</text>
<text x="140.8" y="262.2" transform="rotate(-90 140.8 262.2)">MISO</text>
<text x="144.3" y="262.2" transform="rotate(-90 144.3 262.2)">IO9</text>
<text x="147.8" y="262.2" transform="rotate(-90 147.8 262.2)">IO10</text>
<text x="151.3" y="262.2" transform="rotate(-90 151.3 262.2)">MOSI</text>
<text x="154.9" y="262.2" transform="rotate(-90 154.9 262.2)">SCLK</text>
<text x="135.5" y="269.5" transform="rotate(-90 135.5 269.5)">17</text>
<text x="139" y="269.5" transform="rotate(-90 139 269.5)">18</text>
<text x="142.5" y="269.5" transform="rotate(-90 142.5 269.5)">19</text>
<text x="146" y="269.5" transform="rotate(-90 146 269.5)">20</text>
<text x="149.6" y="269.5" transform="rotate(-90 149.6 269.5)">21</text>
<text x="153.1" y="269.5" transform="rotate(-90 153.1 269.5)">22</text>
</g>
<g font-size="3.2" fill="#f00">
<text x="142.4" y="33.9">2</text>
<text x="145.9" y="35.6">VCC</text>
<text x="123" y="252.6">8</text>
<text x="128.3" y="254.4">VCC</text>
</g>
</svg>
